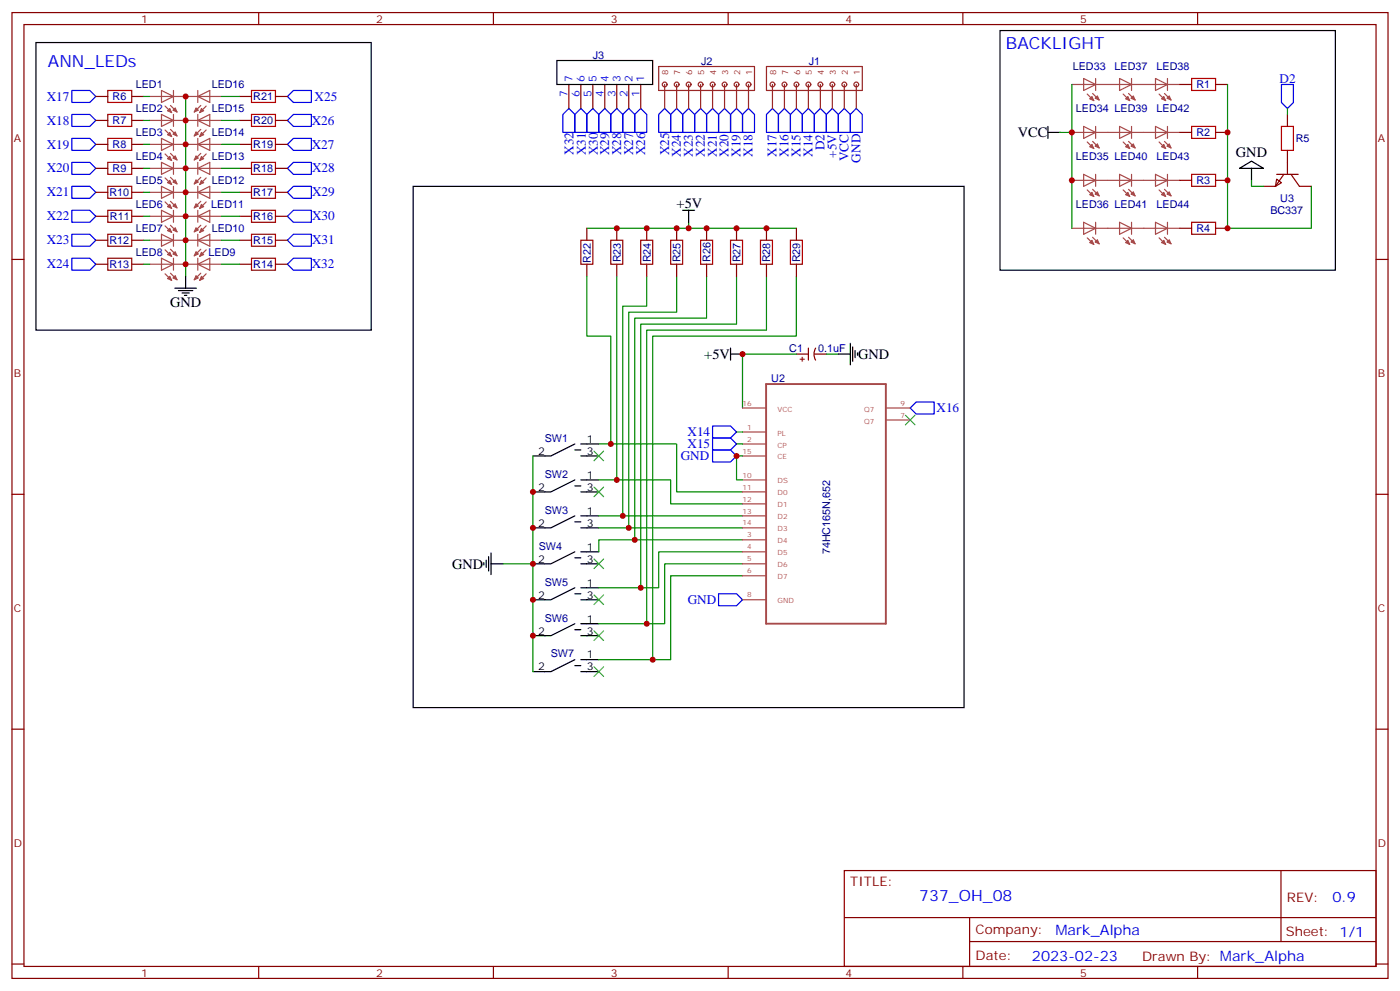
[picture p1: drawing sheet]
<svg xmlns="http://www.w3.org/2000/svg" width="412mm" height="292mm" viewBox="0 0 412 292" stroke-linecap="round" stroke-linejoin="round" font-family="sans-serif">
<g fill="none" stroke="#870000" stroke-width=".35">
<path d="M3.5 3.7h405.4v284.3h-405.4zM7.1 7.2h398.2v277.3h-398.2zM76.2 3.7v3.5M145.3 3.7v3.5M214.5 3.7v3.5M283.6 3.7v3.5M352.8 3.7v3.5M28.2 28.4h3.5M28.2 35.5h3.5M38.8 28.4h3.5M38.8 35.5h3.5M70.6 28.4h3.5"/>
<path d="M70.6 35.5h3.5M81.1 28.4h3.6M81.1 35.5h3.6M167.6 24.9v7M171.1 24.9v7M174.6 24.9v7M178.2 24.9v7M181.7 24.9v7M185.2 24.9v7M188.7 24.9v7M347.5 24.9h3.5M347.5 39h3.5"/>
<path d="M358.1 24.9h3.5M358.1 39h3.5M379.2 33.7v3.5M28.2 42.5h3.5M28.2 49.6h3.5M28.2 56.6h3.5M38.8 42.5h3.5M38.8 49.6h3.5M38.8 56.6h3.5M70.6 42.5h3.5M70.6 49.6h3.5M70.6 56.6h3.5"/>
<path d="M81.1 42.5h3.6M81.1 49.6h3.6M81.1 56.6h3.6M347.5 53.1h3.5M358.1 53.1h3.5M376.1 52.7l1.4 1.1-1.8 1.1zM376.1 51.3h6.3M378.2 51.3l-2.5 3.6h-3.5M379.2 44.3v7M380.3 51.3l2.5 3.6h3.5M3.5 76.4h3.6M28.2 63.7h3.5"/>
<path d="M28.2 70.7h3.5M28.2 77.8h3.5M38.8 63.7h3.5M38.8 70.7h3.5M38.8 77.8h3.5M70.6 63.7h3.5M70.6 70.7h3.5M70.6 77.8h3.5M81.1 63.7h3.6M81.1 70.7h3.6M81.1 77.8h3.6M172.9 67.2v3.5"/>
<path d="M172.9 77.8v3.5M181.7 67.2v3.5M181.7 77.8v3.5M190.5 67.2v3.5M190.5 77.8v3.5M199.3 67.2v3.5M199.3 77.8v3.5M208.1 67.2v3.5M208.1 77.8v3.5M217 67.2v3.5M217 77.8v3.5M225.8 67.2v3.5"/>
<path d="M225.8 77.8v3.5M234.6 67.2v3.5M234.6 77.8v3.5M347.5 67.2h3.5M358.1 67.2h3.5M405.3 76.4h3.6M234.6 104.2h3.5M238.1 102.5v3.5M239.9 104.2h3.5M240.3 102.5l-.5 1.7 .4 1.8M3.5 145.5h3.6M405.3 145.5h3.6"/>
<path d="M3.5 214.7h3.6M405.3 214.7h3.6M248.7 256.3h156.6v28.2h-156.6zM377.3 256.3v20.9M248.7 270.1h156.5M285.6 277.2h119.6M285.6 270.1v14.2M3.5 283.8h3.6M76.2 284.5v3.5M145.3 284.5v3.5M214.5 284.5v3.5M283.6 284.5v3.5"/>
<path d="M352.8 284.5v3.5M405.3 283.8h3.6"/>
</g>
<g fill="none" stroke="#00f" stroke-width=".35">
<path d="M21.2 33.7h5.3l1.7 1.8-1.7 1.7h-5.3zM21.2 26.6h5.3l1.7 1.8-1.7 1.8h-5.3zM84.7 28.4l1.7-1.8h5.3v3.6h-5.3zM84.7 35.5l1.7-1.8h5.3v3.5h-5.3zM167.6 31.9l1.7 1.8v5.3h-3.5v-5.3zM171.1 31.9l1.8 1.8v5.3h-3.6v-5.3zM174.6 31.9l1.8 1.8v5.3h-3.5v-5.3zM178.2 31.9l1.7 1.8v5.3h-3.5v-5.3zM181.7 31.9l1.7 1.8v5.3h-3.5v-5.3zM185.2 31.9l1.8 1.8v5.3h-3.6v-5.3zM188.7 31.9l1.8 1.8v5.3h-3.5v-5.3zM195.8 31.9l1.8 1.8v5.3h-3.6v-5.3z"/>
<path d="M199.3 31.9l1.8 1.8v5.3h-3.5v-5.3zM202.8 31.9l1.8 1.8v5.3h-3.5v-5.3zM206.4 31.9l1.7 1.8v5.3h-3.5v-5.3zM209.9 31.9l1.8 1.8v5.3h-3.6v-5.3zM213.4 31.9l1.8 1.8v5.3h-3.5v-5.3zM217 31.9l1.7 1.8v5.3h-3.5v-5.3zM220.5 31.9l1.7 1.8v5.3h-3.5v-5.3zM227.5 31.9l1.8 1.8v5.3h-3.5v-5.3zM231.1 31.9l1.7 1.8v5.3h-3.5v-5.3zM234.6 31.9l1.8 1.8v5.3h-3.6v-5.3zM238.1 31.9l1.8 1.8v5.3h-3.5v-5.3zM241.7 31.9l1.7 1.8v5.3h-3.5v-5.3z"/>
<path d="M245.2 31.9l1.7 1.8v5.3h-3.5v-5.3zM248.7 31.9l1.8 1.8v5.3h-3.6v-5.3zM252.2 31.9l1.8 1.8v5.3h-3.5v-5.3zM377.5 24.9h3.5v5.3l-1.8 1.7-1.7-1.7zM21.2 40.7h5.3l1.7 1.8-1.7 1.8h-5.3zM21.2 47.8h5.3l1.7 1.8-1.7 1.7h-5.3zM21.2 54.9h5.3l1.7 1.7-1.7 1.8h-5.3zM86.4 54.9h5.3v3.5h-5.3l-1.7-1.8zM86.4 47.8h5.3v3.5h-5.3l-1.7-1.7zM86.4 40.7h5.3v3.6h-5.3l-1.7-1.8zM21.2 61.9h5.3l1.7 1.8-1.7 1.7h-5.3zM21.2 69h5.3l1.7 1.7-1.7 1.8h-5.3z"/>
<path d="M21.2 76h5.3l1.7 1.8-1.7 1.8h-5.3zM86.4 76h5.3v3.6h-5.3l-1.7-1.8zM86.4 69h5.3v3.5h-5.3l-1.7-1.8zM86.4 61.9h5.3v3.5h-5.3l-1.7-1.7zM209.9 125.4h5.3l1.8 1.8-1.8 1.7h-5.3zM209.9 128.9h5.3l1.8 1.8-1.8 1.8h-5.3zM209.9 132.5h5.3l1.8 1.7-1.8 1.8h-5.3zM268.1 120.1l1.8-1.7h5.3v3.5h-5.3zM211.7 174.8h5.3l1.7 1.8-1.7 1.7h-5.3z"/>
</g>
<g fill="none" stroke="#000" stroke-width=".35">
<path d="M10.6 12.5h98.8v84.7h-98.8zM164 17.8h28.3v7.1h-28.3zM294.6 9h98.7v70.6h-98.7zM308.7 39h3.5M308.7 37.2v3.5M121.7 54.9h162.3v153.4h-162.3zM365.1 49.6l3.6-2.2 3.5 2.2zM368.7 49.6v3.5M201.1 61.9h3.5M202.8 61.9v3.5M51.5 84.8h6.4M52.6 85.5h4.2"/>
<path d="M53.6 86.3h2.1M54.3 87h.7M54.7 81.3v3.5M215.2 104.2h3.5M215.2 102.5v3.5M246.9 104.2h3.6M250.5 101.1v6.3M251.2 102.1v4.3M251.9 103.2v2.1M252.6 103.9v.7M169.3 130.7l-7 3.5h-5.3M169.3 132.5h1.8"/>
<path d="M171.1 130.7h5.3M171.1 134.2h5.3M169.3 141.3l-7 3.5h-5.3M169.3 151.9l-7 3.5h-5.3M169.3 143.1h1.8M169.3 153.6h1.8M171.1 141.3h5.3M171.1 144.8h5.3M171.1 151.9h5.3M171.1 155.4h5.3M142.5 165.6v.7M143.2 164.9v2.1"/>
<path d="M143.9 163.9v4.2M144.6 166h3.6M144.6 162.8v6.4M169.3 162.5l-7 3.5h-5.3M169.3 173l-7 3.6h-5.3M169.3 164.2h1.8M169.3 174.8h1.8M171.1 162.5h5.3M171.1 166h5.3M171.1 173h5.3M171.1 176.6h5.3M169.3 183.6l-7 3.5h-5.3"/>
<path d="M169.3 194.2l-7 3.5h-5.3M169.3 185.4h1.8M169.3 196h1.8M171.1 183.6h5.3M171.1 187.1h5.3M171.1 194.2h5.3M171.1 197.7h5.3"/>
</g>
<g fill="none" stroke="#a64a4a" stroke-width=".35">
<path d="M44.1 28.4h7M44.1 35.5h7M47.6 26.6l3.5 1.8-3.5 1.8zM47.6 33.7l3.5 1.8-3.5 1.7zM48.6 31.2l2 2M48.6 38.3l2 1.9M50.2 31l2 2M50.2 38.1l2 1.9M51.1 26.6v3.6M51.1 33.7v3.5M51.2 28.4h7M51.2 35.5h7"/>
<path d="M58.3 28.4h7M58.3 35.5h7M58.3 26.6v3.6M58.3 33.7v3.5M58.3 28.4l3.5-1.8v3.6zM58.3 35.5l3.5-1.8v3.5zM59.1 38.1l-1.9 1.9M59.1 31l-1.9 2M60.7 38.3l-1.9 1.9M60.7 31.2l-1.9 2M315.7 24.9h7M315.7 39h7"/>
<path d="M319.2 23.1l3.5 1.8-3.5 1.7zM319.2 37.2l3.5 1.8-3.5 1.7zM320.3 27.7l1.9 1.9M321.9 27.5l1.9 2M322.7 23.1v3.5M322.7 37.2v3.5M322.8 24.9h10.5M322.8 39h10.5M329.8 23.1l3.5 1.8-3.5 1.7zM329.8 37.2l3.5 1.8-3.5 1.7zM330.8 27.7l2 1.9M332.4 27.5l2 2"/>
<path d="M333.3 23.1v3.5M333.3 37.2v3.5M333.4 24.9h10.5M333.4 39h10.5M340.4 23.1l3.5 1.8-3.5 1.7zM340.4 37.2l3.5 1.8-3.5 1.7zM341.4 27.7l2 1.9M343 27.5l2 2M343.9 23.1v3.5M343.9 37.2v3.5M344 24.9h3.5M344 39h3.5"/>
<path d="M44.1 42.5h7M44.1 49.6h7M44.1 56.6h7M47.6 40.7l3.5 1.8-3.5 1.8zM47.6 47.8l3.5 1.8-3.5 1.7zM47.6 54.9l3.5 1.7-3.5 1.8zM48.6 45.3l2 2M48.6 52.4l2 1.9M48.6 59.4l2 2M50.2 45.2l2 1.9M50.2 52.2l2 2M50.2 59.3l2 1.9"/>
<path d="M51.1 40.7v3.6M51.1 47.8v3.5M51.1 54.9v3.5M51.2 42.5h7M51.2 49.6h7M51.2 56.6h7M58.3 42.5h7M58.3 49.6h7M58.3 56.6h7M58.3 40.7v3.6M58.3 47.8v3.5M58.3 54.9v3.5"/>
<path d="M58.3 42.5l3.5-1.8v3.6zM58.3 49.6l3.5-1.8v3.5zM58.3 56.6l3.5-1.7v3.5zM59.1 59.3l-1.9 1.9M59.1 52.2l-1.9 2M59.1 45.2l-1.9 1.9M60.7 59.4l-1.9 2M60.7 52.4l-1.9 1.9M60.7 45.3l-1.9 2M315.7 53.1h7M319.2 51.3l3.5 1.8-3.5 1.8zM320.3 41.8l1.9 1.9"/>
<path d="M320.3 55.9l1.9 2M321.9 41.6l1.9 2M321.9 55.7l1.9 2M322.7 51.3v3.6M322.8 53.1h10.5M329.8 51.3l3.5 1.8-3.5 1.8zM330.8 41.8l2 1.9M330.8 55.9l2 2M332.4 41.6l2 2M332.4 55.7l2 2M333.3 51.3v3.6M333.4 53.1h10.5"/>
<path d="M340.4 51.3l3.5 1.8-3.5 1.8zM341.4 41.8l2 1.9M341.4 55.9l2 2M343 41.6l2 2M343 55.7l2 2M343.9 51.3v3.6M344 53.1h3.5M44.1 63.7h7M44.1 70.7h7M44.1 77.8h7M47.6 61.9l3.5 1.8-3.5 1.7zM47.6 69l3.5 1.7-3.5 1.8z"/>
<path d="M47.6 76l3.5 1.8-3.5 1.8zM48.6 66.5l2 1.9M48.6 73.6l2 1.9M50.2 66.3l2 2M50.2 73.4l2 1.9M51.1 61.9v3.5M51.1 69v3.5M51.1 76v3.6M51.2 63.7h7M51.2 70.7h7M51.2 77.8h7M58.3 63.7h7"/>
<path d="M58.3 70.7h7M58.3 77.8h7M58.3 77.8l3.5-1.8v3.6zM58.3 61.9v3.5M58.3 69v3.5M58.3 76v3.6M58.3 63.7l3.5-1.8v3.5zM58.3 70.7l3.5-1.7v3.5zM59.1 73.4l-1.9 1.9M59.1 66.3l-1.9 2M60.7 73.6l-1.9 1.9M60.7 66.5l-1.9 1.9"/>
<path d="M315.7 67.2h7M319.2 65.4l3.5 1.8-3.5 1.8zM320.3 70l1.9 2M321.9 69.8l1.9 2M322.7 65.4v3.6M322.8 67.2h10.5M329.8 65.4l3.5 1.8-3.5 1.8zM330.8 70l2 2M332.4 69.8l2 2M333.3 65.4v3.6M333.4 67.2h10.5M340.4 65.4l3.5 1.8-3.5 1.8z"/>
<path d="M341.4 70l2 2M343 69.8l2 2M343.9 65.4v3.6M344 67.2h3.5M48.6 80.6l2 2M50.2 80.4l2 2M59.1 80.4l-1.9 2M60.7 80.6l-1.9 2M218.7 120.1h7M218.7 127.2h7M218.7 130.7h7M218.7 134.2h7"/>
<path d="M261.2 120.1h6.9M261.2 123.6h6.9M218.7 141.3h7M218.7 144.8h7M218.7 148.3h7M218.7 151.9h7M218.7 155.4h7M218.7 158.9h7M218.7 162.5h7M218.7 166h7M218.7 169.5h7M218.7 176.6h7"/>
</g>
<g fill="#a64a4a" stroke="#a64a4a" stroke-width=".29">
<path d="M321 29.1l.7-.7 .5 1.2z"/>
<path d="M323.3 28.2l.5 1.3-1.2-.6z"/>
<path d="M321 43.2l.7-.7 .5 1.2z"/>
<path d="M323.3 42.3l.5 1.3-1.2-.6z"/>
<path d="M321 57.3l.7-.7 .5 1.3z"/>
<path d="M323.3 56.4l.5 1.3-1.2-.5z"/>
<path d="M321 71.4l.7-.7 .5 1.3z"/>
<path d="M322.6 71.3l.7-.7 .5 1.2z"/>
<path d="M332.3 28.4l.5 1.2-1.2-.5z"/>
<path d="M333.1 28.9l.7-.7 .6 1.3z"/>
<path d="M342.8 28.4l.6 1.2-1.3-.5z"/>
<path d="M343.7 28.9l.7-.7 .6 1.3z"/>
<path d="M332.3 42.5l.5 1.2-1.2-.5z"/>
<path d="M333.1 43l.7-.7 .6 1.3z"/>
<path d="M332.3 56.6l.5 1.3-1.2-.6z"/>
<path d="M333.1 57.2l.7-.8 .6 1.3z"/>
<path d="M331.6 71.4l.7-.7 .5 1.3z"/>
<path d="M333.1 71.3l.7-.7 .6 1.2z"/>
<path d="M342.1 43.2l.7-.7 .6 1.2z"/>
<path d="M343.7 43l.7-.7 .6 1.3z"/>
<path d="M342.1 57.3l.7-.7 .6 1.3z"/>
<path d="M343.7 57.2l.7-.8 .6 1.3z"/>
<path d="M342.8 70.7l.6 1.3-1.3-.6z"/>
<path d="M343.7 71.3l.7-.7 .6 1.2z"/>
<path d="M50 31.9l.6 1.3-1.3-.6z"/>
<path d="M51.6 31.8l.6 1.2-1.3-.5z"/>
<path d="M49.3 39.7l.7-.7 .6 1.2z"/>
<path d="M50.9 39.5l.7-.7 .6 1.2z"/>
<path d="M50 46l.6 1.3-1.3-.6z"/>
<path d="M50.9 46.6l.7-.7 .6 1.2z"/>
<path d="M49.3 53.8l.7-.7 .6 1.2z"/>
<path d="M50.9 53.6l.7-.7 .6 1.3z"/>
<path d="M49.3 60.9l.7-.8 .6 1.3z"/>
<path d="M50.9 60.7l.7-.7 .6 1.2z"/>
<path d="M49.3 67.9l.7-.7 .6 1.2z"/>
<path d="M51.6 67l.6 1.3-1.3-.6z"/>
<path d="M49.3 75l.7-.7 .6 1.2z"/>
<path d="M50.9 74.8l.7-.7 .6 1.2z"/>
<path d="M49.3 82l.7-.7 .6 1.3z"/>
<path d="M50.9 81.8l.7-.7 .6 1.3z"/>
<path d="M59.3 81.3l.7 .7-1.2 .6z"/>
<path d="M57.7 81.1l.7 .7-1.2 .6z"/>
<path d="M59.3 74.3l.7 .7-1.2 .5z"/>
<path d="M57.7 74.1l.7 .7-1.2 .5z"/>
<path d="M59.3 67.2l.7 .7-1.2 .5z"/>
<path d="M57.7 67l.7 .7-1.2 .6z"/>
<path d="M59.3 60.1l.7 .8-1.2 .5z"/>
<path d="M57.7 60l.7 .7-1.2 .5z"/>
<path d="M59.3 53.1l.7 .7-1.2 .5z"/>
<path d="M57.7 52.9l.7 .7-1.2 .6z"/>
<path d="M59.3 46l.7 .7-1.2 .6z"/>
<path d="M57.7 45.9l.7 .7-1.2 .5z"/>
<path d="M59.3 39l.7 .7-1.2 .5z"/>
<path d="M57.7 38.8l.7 .7-1.2 .5z"/>
<path d="M59.3 31.9l.7 .7-1.2 .6z"/>
<path d="M57.7 31.8l.7 .7-1.2 .5z"/>
</g>
<g fill="none" stroke="#a10000" stroke-width=".35">
<path d="M31.7 26.6h7.1v3.6h-7.1zM31.7 33.7h7.1v3.5h-7.1zM74.1 33.7h7v3.5h-7zM74.1 26.6h7v3.6h-7zM351 23.1h7.1v3.5h-7.1zM351 37.2h7.1v3.5h-7.1zM377.5 37.2h3.5v7.1h-3.5zM31.7 40.7h7.1v3.6h-7.1zM31.7 47.8h7.1v3.5h-7.1zM31.7 54.9h7.1v3.5h-7.1zM74.1 54.9h7v3.5h-7zM74.1 47.8h7v3.5h-7z"/>
<path d="M74.1 40.7h7v3.6h-7zM351 51.3h7.1v3.6h-7.1zM31.7 61.9h7.1v3.5h-7.1zM31.7 69h7.1v3.5h-7.1zM31.7 76h7.1v3.6h-7.1zM74.1 76h7v3.6h-7zM74.1 69h7v3.5h-7zM74.1 61.9h7v3.5h-7zM171.1 70.7h3.5v7.1h-3.5zM179.9 70.7h3.5v7.1h-3.5zM188.7 70.7h3.6v7.1h-3.6zM197.6 70.7h3.5v7.1h-3.5z"/>
<path d="M206.4 70.7h3.5v7.1h-3.5zM215.2 70.7h3.5v7.1h-3.5zM224 70.7h3.5v7.1h-3.5zM232.8 70.7h3.6v7.1h-3.6zM351 65.4h7.1v3.6h-7.1z"/>
</g>
<g fill="none" stroke="#008700" stroke-width=".35">
<path d="M42.3 35.5h1.8M42.3 28.4h1.8M54.7 28.4v52.9M65.3 35.5h5.3M65.3 28.4h5.3M312.2 39h3.5M315.7 24.9v42.3M361.6 24.9v42.3h24.7v-12.3M379.2 31.9v1.8M42.3 56.6h1.8M42.3 49.6h1.8M42.3 42.5h1.8"/>
<path d="M65.3 56.6h5.3M65.3 49.6h5.3M65.3 42.5h5.3M368.7 53.1v1.8h3.5M42.3 77.8h1.8M42.3 70.7h1.8M42.3 63.7h1.8M65.3 77.8h5.3M65.3 70.7h5.3M65.3 63.7h5.3M172.9 67.2h61.7M202.8 65.4v1.8"/>
<path d="M172.9 81.3v17.7h7v31.7M181.7 81.3v60M190.5 81.3v8.8h-7.1v61.8M199.3 81.3v10.6h-14.1v63.5M208.1 81.3v12.4h-21.1v65.2M217 81.3v14.1h-28.3v77.6M225.8 81.3v15.9h-35.3v86.4M234.6 81.3v17.7h-42.3v95.2M234.6 104.2h-15.9v15.9M243.4 104.2h3.5M157 134.2v31.8h-8.8M176.4 130.7h22.9v14.1h19.4"/>
<path d="M217 130.7h1.7M217 127.2h1.7M218.7 134.2h-1.7v7.1h1.7M176.4 151.9h42.3M176.4 141.3h21.2v7h21.1M176.4 155.4h42.3M218.7 158.9h-42.3v3.6M157 166v31.7M218.7 169.5h-21.1v24.7h-21.2M218.7 166h-22.9v17.6h-19.4M218.7 162.5h-24.7v10.5h-17.6"/>
</g>
<g fill="none" stroke="#3c3" stroke-width=".35">
<path d="M175 132.8l2.8 2.8M177.8 132.8l-2.8 2.8M266.7 122.2l2.8 2.9M269.5 122.2l-2.8 2.9M175 143.4l2.8 2.8M177.8 143.4l-2.8 2.8M175 175.2l2.8 2.8M175 164.6l2.8 2.8M177.8 175.2l-2.8 2.8M177.8 164.6l-2.8 2.8M175 196.3l2.8 2.8M175 185.7l2.8 2.9"/>
<path d="M177.8 196.3l-2.8 2.8M177.8 185.7l-2.8 2.9"/>
</g>
<path d="M225.7 113.1h35.2v70.5h-35.2z" fill="none" stroke="#a64a4a" stroke-width=".56"/>
<g fill="none" stroke="#8c2424" stroke-width=".35">
<path d="M194 19.6h28.2v7h-28.2zM225.8 19.6h28.2v7h-28.2zM195.8 24.9v7M199.3 24.9v7M202.8 24.9v7M206.4 24.9v7M209.9 24.9v7M213.4 24.9v7M217 24.9v7M220.5 24.9v7M227.5 24.9v7M231.1 24.9v7"/>
<path d="M234.6 24.9v7M238.1 24.9v7M241.7 24.9v7M245.2 24.9v7M248.7 24.9v7M252.2 24.9v7"/>
<circle cx="195.8" cy="24.9" r=".71"/>
<circle cx="199.3" cy="24.9" r=".71"/>
<circle cx="202.8" cy="24.9" r=".71"/>
<circle cx="206.4" cy="24.9" r=".71"/>
<circle cx="209.9" cy="24.9" r=".71"/>
<circle cx="213.4" cy="24.9" r=".71"/>
<circle cx="217" cy="24.9" r=".71"/>
<circle cx="220.5" cy="24.9" r=".71"/>
<circle cx="227.5" cy="24.9" r=".71"/>
<circle cx="231.1" cy="24.9" r=".71"/>
<circle cx="234.6" cy="24.9" r=".71"/>
<circle cx="238.1" cy="24.9" r=".71"/>
<circle cx="241.7" cy="24.9" r=".71"/>
<circle cx="245.2" cy="24.9" r=".71"/>
<circle cx="248.7" cy="24.9" r=".71"/>
<circle cx="252.2" cy="24.9" r=".71"/>
</g>
<g fill="#c00">
<circle cx="315.7" cy="39" r=".88"/>
<circle cx="315.7" cy="53.1" r=".88"/>
<circle cx="361.6" cy="67.2" r=".88"/>
<circle cx="361.6" cy="53.1" r=".88"/>
<circle cx="361.6" cy="39" r=".88"/>
<circle cx="202.8" cy="67.2" r=".88"/>
<circle cx="225.8" cy="67.2" r=".88"/>
<circle cx="217" cy="67.2" r=".88"/>
<circle cx="208.1" cy="67.2" r=".88"/>
<circle cx="199.3" cy="67.2" r=".88"/>
<circle cx="190.5" cy="67.2" r=".88"/>
<circle cx="181.7" cy="67.2" r=".88"/>
<circle cx="188.7" cy="173" r=".88"/>
<circle cx="187" cy="158.9" r=".88"/>
<circle cx="185.2" cy="155.4" r=".88"/>
<circle cx="183.4" cy="151.9" r=".88"/>
<circle cx="181.7" cy="141.3" r=".88"/>
<circle cx="179.9" cy="130.7" r=".88"/>
<circle cx="192.3" cy="194.2" r=".88"/>
<circle cx="190.5" cy="183.6" r=".88"/>
<circle cx="157" cy="144.8" r=".88"/>
<circle cx="157" cy="155.4" r=".88"/>
<circle cx="157" cy="166" r=".88"/>
<circle cx="157" cy="176.6" r=".88"/>
<circle cx="157" cy="187.1" r=".88"/>
<circle cx="217" cy="134.2" r=".88"/>
<circle cx="54.7" cy="77.8" r=".88"/>
<circle cx="54.7" cy="70.7" r=".88"/>
<circle cx="54.7" cy="63.7" r=".88"/>
<circle cx="54.7" cy="56.6" r=".88"/>
<circle cx="54.7" cy="49.6" r=".88"/>
<circle cx="54.7" cy="42.5" r=".88"/>
<circle cx="54.7" cy="35.5" r=".88"/>
<circle cx="54.7" cy="28.4" r=".88"/>
<circle cx="218.7" cy="104.2" r=".88"/>
</g>
<g font-size="4.9" fill="#00f">
<text x="296.3" y="14.3">BACKLIGHT</text>
<text x="14.1" y="19.6">ANN_LEDs</text>
</g>
<text font-size="4.6" fill="#00f" x="270.8" y="265.3">737_OH_08</text>
<g font-size="4.2">
<text x="299.8" y="40.4">VCC</text>
<text x="364.1" y="46.3">GND</text>
<text x="199.3" y="61.2">+5V</text>
<text x="50.1" y="90.5">GND</text>
<text x="207.5" y="105.7">+5V</text>
<text x="252.8" y="105.7">GND</text>
<text x="133.2" y="167.4">GND</text>
</g>
<g font-size="4.2" fill="#00f">
<text x="392.5" y="265.6">0.9</text>
<text x="310.9" y="275.1">Mark_Alpha</text>
<text x="304" y="282.9">2023-02-23</text>
</g>
<g font-size="3.9" fill="#00f">
<text x="13.8" y="29.6">X17</text>
<text x="92.7" y="29.7">X25</text>
<text x="376.9" y="24.4">D2</text>
<text x="13.8" y="36.7">X18</text>
<text x="91.8" y="36.7">X26</text>
<text x="13.8" y="43.7">X19</text>
<text x="91.8" y="43.8">X27</text>
<text x="168.9" y="45.6" transform="rotate(-90 168.9 45.6)">X32</text>
<text x="172.6" y="45.7" transform="rotate(-90 172.6 45.7)">X31</text>
<text x="176.1" y="45.7" transform="rotate(-90 176.1 45.7)">X30</text>
<text x="179.5" y="45.7" transform="rotate(-90 179.5 45.7)">X29</text>
<text x="183" y="45.7" transform="rotate(-90 183 45.7)">X28</text>
<text x="186.5" y="45.7" transform="rotate(-90 186.5 45.7)">X27</text>
<text x="190" y="45.7" transform="rotate(-90 190 45.7)">X26</text>
<text x="197.1" y="45.7" transform="rotate(-90 197.1 45.7)">X25</text>
<text x="200.5" y="46.2" transform="rotate(-90 200.5 46.2)">X24</text>
<text x="204.1" y="46.2" transform="rotate(-90 204.1 46.2)">X23</text>
<text x="207.6" y="46.2" transform="rotate(-90 207.6 46.2)">X22</text>
<text x="211.1" y="46.2" transform="rotate(-90 211.1 46.2)">X21</text>
<text x="214.6" y="46.2" transform="rotate(-90 214.6 46.2)">X20</text>
<text x="218.2" y="46.2" transform="rotate(-90 218.2 46.2)">X19</text>
<text x="221.7" y="46.2" transform="rotate(-90 221.7 46.2)">X18</text>
<text x="228.8" y="46.2" transform="rotate(-90 228.8 46.2)">X17</text>
<text x="232.3" y="46.2" transform="rotate(-90 232.3 46.2)">X16</text>
<text x="235.8" y="46.2" transform="rotate(-90 235.8 46.2)">X15</text>
<text x="239.4" y="46.2" transform="rotate(-90 239.4 46.2)">X14</text>
<text x="242.9" y="44.3" transform="rotate(-90 242.9 44.3)">D2</text>
<text x="246.4" y="46.4" transform="rotate(-90 246.4 46.4)">+5V</text>
<text x="250" y="47.4" transform="rotate(-90 250 47.4)">VCC</text>
<text x="253.5" y="47.8" transform="rotate(-90 253.5 47.8)">GND</text>
<text x="13.8" y="50.8">X20</text>
<text x="91.9" y="50.7">X28</text>
<text x="13.8" y="57.8">X21</text>
<text x="91.9" y="57.7">X29</text>
<text x="13.8" y="64.9">X22</text>
<text x="91.9" y="64.8">X30</text>
<text x="13.8" y="71.9">X23</text>
<text x="91.9" y="71.9">X31</text>
<text x="13.8" y="79">X24</text>
<text x="91.8" y="79">X32</text>
<text x="275.9" y="121.4">X16</text>
<text x="202.5" y="128.4">X14</text>
<text x="202.5" y="131.9">X15</text>
<text x="200.5" y="135.5">GND</text>
<text x="202.6" y="177.8">GND</text>
</g>
<g font-size="3.9" fill="#800">
<text x="250.5" y="260.9">TITLE:</text>
<text x="379.1" y="265.6">REV:</text>
<text x="287.4" y="275.1">Company:</text>
<text x="378.7" y="275.7">Sheet: 1/1</text>
<text x="287.4" y="282.8">Date:</text>
<text x="336.4" y="282.8">Drawn By: Mark_Alpha</text>
</g>
<g font-size="3.2" fill="#800">
<text x="41.6" y="6.7">1</text>
<text x="110.8" y="6.7">2</text>
<text x="179.9" y="6.7">3</text>
<text x="249.1" y="6.7">4</text>
<text x="318.2" y="6.7">5</text>
<text x="4.1" y="41.8">A</text>
<text x="405.9" y="41.8">A</text>
<text x="235.4" y="106.6">+</text>
<text x="4.1" y="110.9">B</text>
<text x="405.9" y="110.9">B</text>
<text x="4.1" y="180.1">C</text>
<text x="405.9" y="180.1">C</text>
<text x="4.1" y="249.2">D</text>
<text x="405.9" y="249.2">D</text>
<text x="41.6" y="287.5">1</text>
<text x="110.8" y="287.5">2</text>
<text x="179.9" y="287.5">3</text>
<text x="249.1" y="287.5">4</text>
<text x="318.2" y="287.5">5</text>
</g>
<g font-size="3.2" fill="#000080">
<text x="174.7" y="17.2">J3</text>
<text x="206.5" y="19">J2</text>
<text x="238.3" y="19">J1</text>
<text x="316" y="20.7">LED33</text>
<text x="328.3" y="20.7">LED37</text>
<text x="340.7" y="20.7">LED38</text>
<text x="33.2" y="29.5">R6</text>
<text x="40" y="26">LED1</text>
<text x="62.4" y="26">LED16</text>
<text x="74.6" y="29.5">R21</text>
<text x="352.4" y="26">R1</text>
<text x="40" y="33">LED2</text>
<text x="62.4" y="33">LED15</text>
<text x="316.9" y="33">LED34 LED39</text>
<text x="340.7" y="33.1">LED42</text>
<text x="33.2" y="36.6">R7</text>
<text x="40" y="40.1">LED3</text>
<text x="62.4" y="40.1">LED14</text>
<text x="74.6" y="36.6">R20</text>
<text x="352.4" y="40.1">R2</text>
<text x="381.7" y="41.9">R5</text>
<text x="33.2" y="43.6">R8</text>
<text x="40" y="47.1">LED4</text>
<text x="62.4" y="47.1">LED13</text>
<text x="74.6" y="43.6">R19</text>
<text x="316.9" y="47.1">LED35 LED40</text>
<text x="340.7" y="47.1">LED43</text>
<text x="33.2" y="50.7">R9</text>
<text x="74.6" y="50.7">R18</text>
<text x="32.3" y="57.7">R10</text>
<text x="40" y="54.2">LED5</text>
<text x="62.4" y="54.2">LED12</text>
<text x="74.6" y="57.7">R17</text>
<text x="352.4" y="54.2">R3</text>
<text x="377.1" y="59.5">U3</text>
<text x="32.4" y="64.8">R11</text>
<text x="40" y="61.3">LED6</text>
<text x="62.2" y="61.3">LED11</text>
<text x="74.6" y="64.8">R16</text>
<text x="316.9" y="61.2">LED36 LED41</text>
<text x="340.7" y="61.3">LED44</text>
<text x="374.2" y="63">BC337</text>
<text x="32.3" y="71.8">R12</text>
<text x="40" y="68.3">LED7</text>
<text x="62.4" y="68.3">LED10</text>
<text x="74.6" y="71.8">R15</text>
<text x="352.4" y="68.3">R4</text>
<text x="40" y="75.4">LED8</text>
<text x="61.4" y="75.4">LED9</text>
<text x="174" y="77.3" transform="rotate(-90 174 77.3)">R22</text>
<text x="182.9" y="77.3" transform="rotate(-90 182.9 77.3)">R23</text>
<text x="191.7" y="77.3" transform="rotate(-90 191.7 77.3)">R24</text>
<text x="200.5" y="77.3" transform="rotate(-90 200.5 77.3)">R25</text>
<text x="209.3" y="77.2" transform="rotate(-90 209.3 77.2)">R26</text>
<text x="218.1" y="77.3" transform="rotate(-90 218.1 77.3)">R27</text>
<text x="226.9" y="77.3" transform="rotate(-90 226.9 77.3)">R28</text>
<text x="235.7" y="77.3" transform="rotate(-90 235.7 77.3)">R29</text>
<text x="32.3" y="78.9">R13</text>
<text x="74.6" y="78.9">R14</text>
<text x="232.5" y="103.7">C1</text>
<text x="241" y="103.7">0.1uF</text>
<text x="227.2" y="112.4">U2</text>
<text x="160.5" y="130.1">SW1</text>
<text x="160.5" y="140.7">SW2</text>
<text x="160.5" y="151.2">SW3</text>
<text x="158.7" y="161.8">SW4</text>
<text x="244.6" y="163.2" transform="rotate(-90 244.6 163.2)">74HC165N,652</text>
<text x="160.5" y="172.4">SW5</text>
<text x="160.5" y="183">SW6</text>
<text x="162.2" y="193.6">SW7</text>
</g>
<g font-size="3.2" fill="#00f">
<text x="167.2" y="28.7" transform="rotate(-90 167.2 28.7)">7</text>
<text x="168.6" y="24.2" transform="rotate(-90 168.6 24.2)">7</text>
<text x="170.7" y="28.7" transform="rotate(-90 170.7 28.7)">6</text>
<text x="172.2" y="24.2" transform="rotate(-90 172.2 24.2)">6</text>
<text x="174.3" y="28.7" transform="rotate(-90 174.3 28.7)">5</text>
<text x="175.7" y="24.2" transform="rotate(-90 175.7 24.2)">5</text>
<text x="177.8" y="28.7" transform="rotate(-90 177.8 28.7)">4</text>
<text x="179.2" y="24.2" transform="rotate(-90 179.2 24.2)">4</text>
<text x="181.3" y="28.7" transform="rotate(-90 181.3 28.7)">3</text>
<text x="182.7" y="24.2" transform="rotate(-90 182.7 24.2)">3</text>
<text x="184.9" y="28.7" transform="rotate(-90 184.9 28.7)">2</text>
<text x="186.3" y="24.2" transform="rotate(-90 186.3 24.2)">2</text>
<text x="188.4" y="28.7" transform="rotate(-90 188.4 28.7)">1</text>
<text x="189.8" y="24.2" transform="rotate(-90 189.8 24.2)">1</text>
</g>
<g font-size="3.2">
<text x="172.9" y="130.4">1</text>
<text x="158.5" y="133.9">2</text>
<text x="172.9" y="133.9">3</text>
<text x="172.9" y="140.9">1</text>
<text x="158.5" y="144.5">2</text>
<text x="172.9" y="144.5">3</text>
<text x="158.5" y="155">2</text>
<text x="172.9" y="151.5">1</text>
<text x="172.9" y="155">3</text>
<text x="158.5" y="165.6">2</text>
<text x="172.9" y="162.1">1</text>
<text x="172.9" y="165.6">3</text>
<text x="172.9" y="172.7">1</text>
<text x="158.5" y="176.2">2</text>
<text x="172.9" y="176.2">3</text>
<text x="172.9" y="183.3">1</text>
<text x="158.5" y="186.8">2</text>
<text x="172.9" y="186.8">3</text>
<text x="158.5" y="197.4">2</text>
<text x="172.9" y="193.9">1</text>
<text x="172.9" y="197.4">3</text>
</g>
<g font-size="2.5" fill="#8d2323">
<text x="196.8" y="22" transform="rotate(-90 196.8 22)">8</text>
<text x="200.4" y="22" transform="rotate(-90 200.4 22)">7</text>
<text x="203.9" y="22" transform="rotate(-90 203.9 22)">6</text>
<text x="207.4" y="22" transform="rotate(-90 207.4 22)">5</text>
<text x="211" y="22" transform="rotate(-90 211 22)">4</text>
<text x="214.5" y="22" transform="rotate(-90 214.5 22)">3</text>
<text x="218" y="22" transform="rotate(-90 218 22)">2</text>
<text x="221.5" y="22" transform="rotate(-90 221.5 22)">1</text>
<text x="228.6" y="22" transform="rotate(-90 228.6 22)">8</text>
<text x="232.1" y="22" transform="rotate(-90 232.1 22)">7</text>
<text x="235.7" y="22" transform="rotate(-90 235.7 22)">6</text>
<text x="239.2" y="22" transform="rotate(-90 239.2 22)">5</text>
<text x="242.7" y="22" transform="rotate(-90 242.7 22)">4</text>
<text x="246.2" y="22" transform="rotate(-90 246.2 22)">3</text>
<text x="249.8" y="22" transform="rotate(-90 249.8 22)">2</text>
<text x="253.3" y="22" transform="rotate(-90 253.3 22)">1</text>
</g>
<g font-size="2.1" fill="#a54b4b">
<text x="218.7" y="119.4">16</text>
<text x="265.2" y="119.4">9</text>
<text x="229" y="121.2">VCC</text>
<text x="254.6" y="121.2">Q7</text>
<text x="254.6" y="124.7">Q7</text>
<text x="265.2" y="123">7</text>
<text x="220" y="126.5">1</text>
<text x="220" y="130">2</text>
<text x="229" y="128.2">PL</text>
<text x="229" y="131.7">CP</text>
<text x="218.7" y="133.5">15</text>
<text x="229" y="135.3">CE</text>
<text x="218.7" y="140.6">10</text>
<text x="229" y="142.3">DS</text>
<text x="218.7" y="144.1">11</text>
<text x="218.7" y="147.6">12</text>
<text x="229" y="145.9">D0</text>
<text x="229" y="149.4">D1</text>
<text x="218.7" y="151.2">13</text>
<text x="218.7" y="154.7">14</text>
<text x="229" y="152.9">D2</text>
<text x="220" y="158.2">3</text>
<text x="220" y="161.8">4</text>
<text x="229" y="156.4">D3</text>
<text x="229" y="160">D4</text>
<text x="220" y="165.3">5</text>
<text x="229" y="163.5">D5</text>
<text x="229" y="167">D6</text>
<text x="220" y="168.8">6</text>
<text x="229" y="170.6">D7</text>
<text x="220" y="175.9">8</text>
<text x="229" y="177.6">GND</text>
</g>
</svg>
